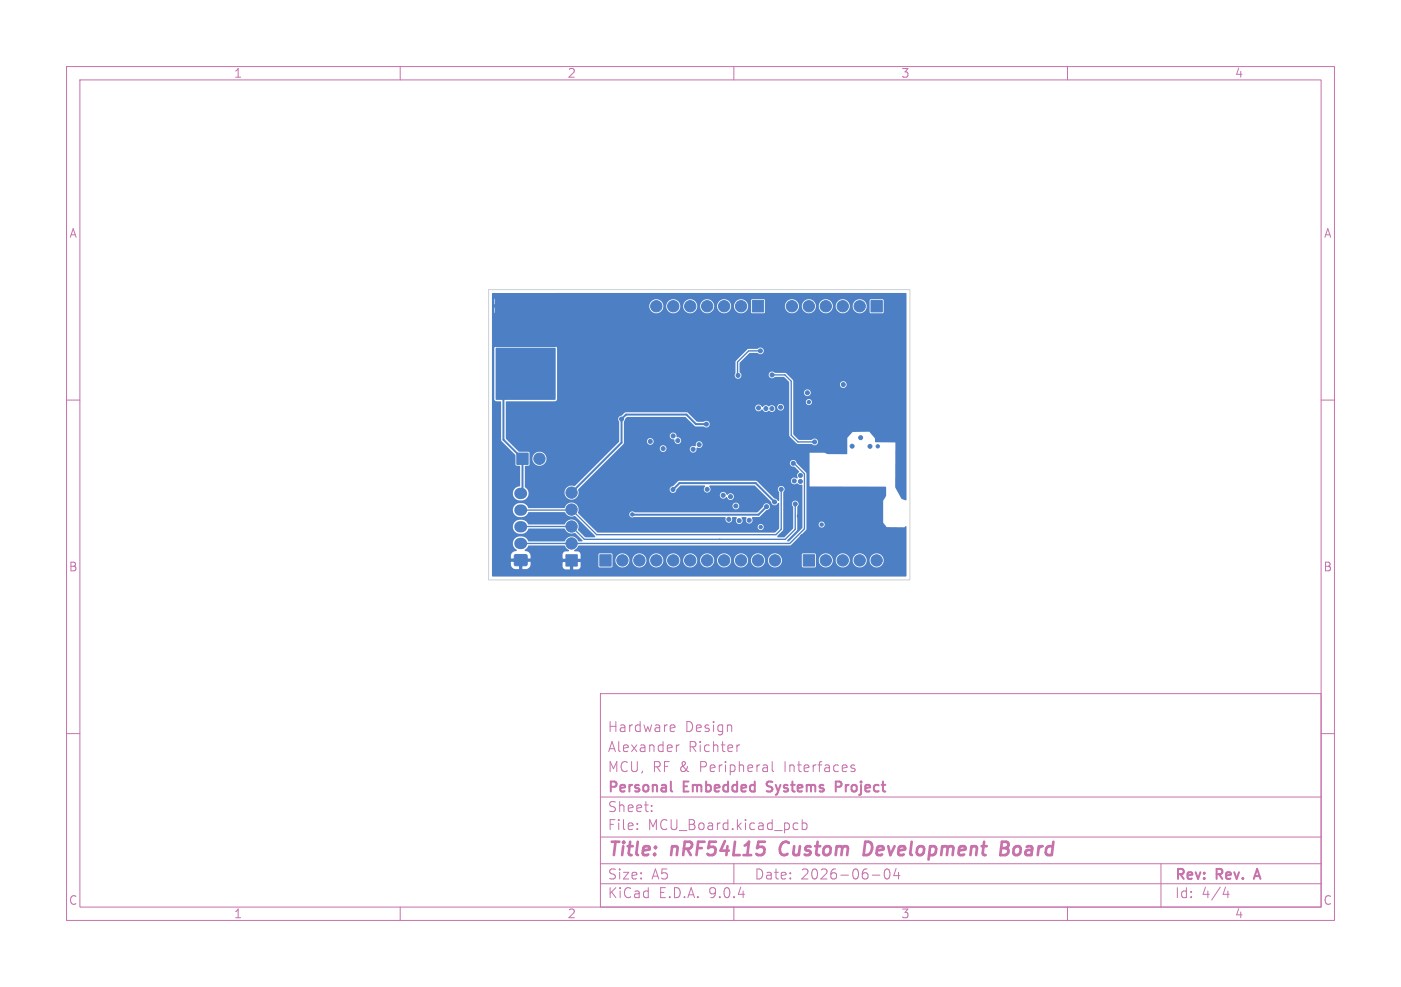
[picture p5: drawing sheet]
<svg xmlns="http://www.w3.org/2000/svg" width="210mm" height="148mm" viewBox="0 0 210 148" stroke-linecap="round" stroke-linejoin="round" font-family="sans-serif">
<g fill="none" stroke="#c872ab" stroke-width=".15">
<path d="M10 10h190v128h-190zM12 12h186v124h-186zM60 10v2M110 10v2M160 10v2M10 60h2M198 60h2M10 110h2M90 104h108v32h-108zM90 119.5h108M100.7 108.7l.4 .1 .1 .3-.7 .1M101.1 109.6l-.4 .1"/>
<path d="M101.4 111.7v1M101.8 111.7l-.3 .1-.1 .2M110.9 111.7l-.3 .1-.1 .2M115.8 114.2v1.3l.2 .2M127.6 115.1l.5 .2 .1 .2-.2 .2-.5-.1M127.6 114.8h.5M198 110h2M60 136v2M90 132.5h108M90 129.5h108M90 125.5h108M95.5 124.3v.1"/>
<path d="M95.5 123.5v.1M97.7 121.6v.1M97.7 120.8v.1M110 136v2M110 129.5v3M119.2 123.4l.4 .1M119.6 124.3l-.4 .1M120.3 123.5l.4-.1 .3 .3v.4l-.2 .2h-.5M120.3 122.9v1.5M130.8 131.2h1.1M132.7 130.5a1.02 1.02 0 0 0 .2 1.3h.1a.91 .91 0 0 0 .3-1.3M134.3 130.2l-.3 1.1h.9"/>
<path d="M134.7 130.8v1M160 136v2M174 129.5v6.5M183.7 133l-.4 1.1h1M184.1 133.6v1"/>
</g>
<path d="M100.6 117.2v1.3l.2 .2M114.9 118.6l.2 .1M115 117.3v.5M126 117.3l-.7-.1v1.5M126 117.9l-.7 .1M188.1 131.4h.7M188.4 130.3l-.5 1.5" fill="none" stroke="#c872ab" stroke-width=".3"/>
<path d="M117.2 126.5a1.27 1.27 0 0 0 0 1.6M130.5 126.3l-.8-.1-.2 2h.4l.5-.3M150.1 127.2h.6M150.2 126.2h.7a.49 .49 0 0 1 .3 .6 .49 .49 0 0 1-.5 .4l.3 .1a.58 .58 0 0 1-.3 .9h-.8z" fill="none" stroke="#c872ab" stroke-width=".4"/>
<g fill="#4d7fc4" stroke="#4d7fc4" stroke-width=".15">
<path d="M120.4 83.2h1.7v1.7h-1.7z"/>
<path d="M79.7 45h1.7v1.7h-1.7z"/>
<path d="M77.5 67.9h1.7v1.7h-1.7z"/>
<path d="M112.8 45.1h1.7v1.7h-1.7z"/>
<path d="M130.6 45.1h1.7v1.7h-1.7z"/>
<path d="M77.7 48.9h2.1v2.1h-2.1z"/>
<path d="M89.9 83.2h1.7v1.7h-1.7z"/>
<path d="M84.8 83.2h1.7v1.7h-1.7z"/>
<path d="M74.6 56.7h1.7v1.7h-1.7z"/>
<path d="M74.6 45h1.7v1.7h-1.7z"/>
<path d="M79.7 56.7h1.7v1.7h-1.7z"/>
<path d="M77.2 83.2h1.8v1.6h-1.8z"/>
<circle cx="123.8" cy="84" r=".85"/>
<circle cx="126.3" cy="84" r=".85"/>
<circle cx="128.9" cy="84" r=".85"/>
<circle cx="131.4" cy="84" r=".85"/>
<circle cx="80.9" cy="68.8" r=".85"/>
<circle cx="111.1" cy="45.9" r=".85"/>
<circle cx="108.5" cy="45.9" r=".85"/>
<circle cx="106" cy="45.9" r=".85"/>
<circle cx="103.5" cy="45.9" r=".85"/>
<circle cx="100.9" cy="45.9" r=".85"/>
<circle cx="98.4" cy="45.9" r=".85"/>
<circle cx="128.9" cy="45.9" r=".85"/>
<circle cx="126.3" cy="45.9" r=".85"/>
<circle cx="123.8" cy="45.9" r=".85"/>
<circle cx="121.2" cy="45.9" r=".85"/>
<circle cx="118.7" cy="45.9" r=".85"/>
<circle cx="78.7" cy="53.5" r="1.15"/>
<circle cx="93.3" cy="84" r=".85"/>
<circle cx="95.8" cy="84" r=".85"/>
<circle cx="98.4" cy="84" r=".85"/>
<circle cx="100.9" cy="84" r=".85"/>
<circle cx="103.5" cy="84" r=".85"/>
<circle cx="106" cy="84" r=".85"/>
<circle cx="108.5" cy="84" r=".85"/>
<circle cx="111.1" cy="84" r=".85"/>
<circle cx="113.6" cy="84" r=".85"/>
<circle cx="116.2" cy="84" r=".85"/>
<circle cx="85.7" cy="81.5" r=".85"/>
<circle cx="85.7" cy="79" r=".85"/>
<circle cx="85.7" cy="76.4" r=".85"/>
<circle cx="85.7" cy="73.9" r=".85"/>
<circle cx="122.9" cy="63.3" r=".3"/>
<circle cx="119.8" cy="65.4" r=".3"/>
<circle cx="129" cy="65.6" r=".3"/>
<circle cx="101.9" cy="48.7" r=".3"/>
<circle cx="104.6" cy="51.4" r=".3"/>
<circle cx="124.7" cy="80" r=".3"/>
<circle cx="110.1" cy="78.9" r=".3"/>
<circle cx="119.8" cy="77.4" r=".3"/>
<circle cx="105" cy="78.8" r=".3"/>
<circle cx="106.7" cy="76.3" r=".3"/>
<circle cx="129" cy="64.1" r=".25"/>
<circle cx="125.8" cy="52.1" r=".3"/>
<circle cx="102.4" cy="51" r=".3"/>
<circle cx="116.5" cy="65.5" r=".3"/>
<circle cx="131.6" cy="66.9" r=".25"/>
<circle cx="120.3" cy="80.5" r=".3"/>
<circle cx="116" cy="79" r=".3"/>
<circle cx="122.5" cy="48.3" r=".3"/>
<circle cx="126.1" cy="66.9" r=".25"/>
<circle cx="121" cy="61.3" r=".3"/>
<circle cx="80.2" cy="84" r=".3"/>
<circle cx="127.7" cy="66.9" r=".3"/>
<circle cx="130.1" cy="48.3" r=".3"/>
<circle cx="116.2" cy="48.3" r=".3"/>
<circle cx="102.6" cy="75.1" r=".3"/>
<circle cx="106.9" cy="51.7" r=".3"/>
<circle cx="120" cy="48.3" r=".3"/>
<circle cx="126.5" cy="77.5" r=".3"/>
<circle cx="110.2" cy="51.6" r=".3"/>
<circle cx="99.6" cy="50.6" r=".3"/>
<circle cx="117.9" cy="65.4" r=".3"/>
<circle cx="125" cy="48.3" r=".3"/>
<circle cx="130.4" cy="66.9" r=".3"/>
<circle cx="84.1" cy="84" r=".3"/>
<circle cx="112.3" cy="60.4" r=".3"/>
<circle cx="121.2" cy="60.3" r=".25"/>
<circle cx="123.2" cy="78.7" r=".25"/>
<circle cx="105.9" cy="63.6" r=".3"/>
<circle cx="93.2" cy="62.8" r=".3"/>
<circle cx="114" cy="79" r=".25"/>
<circle cx="122.1" cy="66.3" r=".3"/>
<circle cx="115.7" cy="56.2" r=".3"/>
<circle cx="114" cy="52.6" r=".3"/>
<circle cx="110.6" cy="56.3" r=".3"/>
<circle cx="119.1" cy="72.1" r=".3"/>
<circle cx="97.5" cy="66.2" r=".3"/>
<circle cx="118.9" cy="69.5" r=".3"/>
<circle cx="126.4" cy="57.7" r=".3"/>
<circle cx="94.8" cy="77.1" r=".25"/>
<circle cx="114.9" cy="76" r=".3"/>
<circle cx="100.9" cy="73.4" r=".3"/>
<circle cx="116.1" cy="75.3" r=".3"/>
<circle cx="110.8" cy="78.1" r=".3"/>
<circle cx="106" cy="73.4" r=".3"/>
<circle cx="110.3" cy="75.9" r=".3"/>
<circle cx="109.2" cy="77.9" r=".3"/>
<circle cx="117" cy="61.1" r=".3"/>
<circle cx="114.8" cy="61.3" r=".3"/>
<circle cx="104.8" cy="66.7" r=".3"/>
<circle cx="119.2" cy="75.6" r=".3"/>
<circle cx="121" cy="58.9" r=".3"/>
<circle cx="103.9" cy="67.4" r=".3"/>
<circle cx="112.3" cy="78" r=".3"/>
<circle cx="101.6" cy="66.1" r=".3"/>
<circle cx="117.1" cy="73.4" r=".3"/>
<circle cx="109.5" cy="74.5" r=".3"/>
<circle cx="113.7" cy="61.2" r=".3"/>
<circle cx="115.7" cy="61.3" r=".3"/>
<circle cx="120" cy="72.2" r=".3"/>
<circle cx="120" cy="71.3" r=".3"/>
<circle cx="108.4" cy="74.3" r=".3"/>
<circle cx="99.4" cy="67.3" r=".3"/>
<circle cx="100.9" cy="65.4" r=".3"/>
</g>
<path d="M77.9 79h.3M77.9 76.5h.3M77.9 74h.3M77.9 81.5h.3" fill="none" stroke="#4d7fc4" stroke-width="1.7"/>
<path d="M114 52.6h-1.8l-1.6 1.7v2M115.7 56.2h2l.9 1v8.1l1 1h2.5M117.1 73.4v6l-.8 .8h-26.9l-3.7-3.8-.2 .1h-7.4M118.9 69.5l1.7 1.5v8.3l-2.2 2.2h-40.3M119.2 75.6v3.8l-1.5 1.5h-30.1l-1.9-1.9h-7.6M119.2 75.8h.1M78.1 84h7.6M107.9 80.9h.1" fill="none" stroke="#4d7fc4" stroke-width=".2"/>
<path d="M75.5 57.6v8.3l2.8 2.9v4.9l-.2 .3M100.9 73.4l1-1h11.4l2.8 2.9M105.9 63.6h-1.6l-1.4-1.4h-9.1l-.6 .6v3.6l-7.5 7.5M114.9 76l-1.2 1.2-18.9-.1" fill="none" stroke="#4d7fc4" stroke-width=".3"/>
<path d="M80.5 57.6l-.3 .3" fill="none" stroke="#4d7fc4" stroke-width=".4"/>
<g fill="#4d7fc4">
<path d="M74.3 52.2l8.9-.1 .1 7.8h-8.9z"/>
<path d="M74.3 43.9h9v8h-9z"/>
<path d="M73.8 44l.5-.1v.7l-.2 .4v.6h.2v.5h-.2v.7l.2 .3v4.8h.1l-.2 .1-.1 .3v7.6l.2 .2 .8 .1v5.8l2.1 2.2 .1 1.6 .7 .1-.1 3a1.08 1.08 0 0 0-1 1 1.08 1.08 0 0 0 .9 1.1 1.1 1.1 0 0 0 1.4-1.2h5.4v.2a1.05 1.05 0 0 0 1 .9 1.05 1.05 0 0 0 1.1-.7h21.2v.1a.58 .58 0 0 0 .5 .5 .58 .58 0 0 0 .5-.3 .53 .53 0 0 0 .5 .5 .53 .53 0 0 0 .6-.5 .53 .53 0 0 0-.4-.5h-.3l-.3 .2-.1-.1a.5 .5 0 0 0-.6-.3 .5 .5 0 0 0-.4 .4h-21.2v-.8l6.1-6.2h6.1v.1a.5 .5 0 0 0 .5 .5 .5 .5 0 0 0 .5-.5h3.5v.1a.54 .54 0 0 0 .7 .4 .54 .54 0 0 0 .3-.7 .54 .54 0 0 0 .8-.1 .54 .54 0 0 0-.2-.8 .56 .56 0 0 0-.6 .1 .56 .56 0 0 0-.1 .6h-.2a.5 .5 0 0 0-.7 .4h-3.5v-.1a.51 .51 0 0 0-.5-.4 .51 .51 0 0 0-.5 .4h-6.1l.6-.6 .1-.5h3.5v.2a.5 .5 0 0 0 .7 .3 .5 .5 0 0 0 0-.8 .5 .5 0 0 0-.7 .3h-3.5v-.8h6.9l.2 .5 .5 .1a.52 .52 0 0 0 .4 .7 .52 .52 0 0 0 .6-.5 .52 .52 0 0 0-.6-.5l-.1-.2a.51 .51 0 0 0-.4-.5 .51 .51 0 0 0-.6 .4h-6.9v-2.1l.2-.4 .3-.3h8.7l1.5 1.4 1.3 .1a.52 .52 0 0 0 .7 0 .52 .52 0 0 0 0-.8 .52 .52 0 0 0-.7 0h-1l-1.6-1.4h-9.1l-.7 .5a.53 .53 0 0 0-.4 .4 .53 .53 0 0 0 .1 .5v3.1l-6.7 6.6a1.05 1.05 0 0 0-1.5 .9h-5.4l-.2-.5-.3-.3v-3v-.1l.6-.1 .1-1.1h.4a1.06 1.06 0 0 0 1.4 1.1 1.06 1.06 0 0 0 .4-1.8 1.06 1.06 0 0 0-1.7 .5l-.1 .2h-.4v-.8l-.2-.1-1.5-.1-1.8-1.9-.1-4.7h37.4v.1a.56 .56 0 0 0 .5 .5 .56 .56 0 0 0 .5-.3l.1 .1a.6 .6 0 0 0 1 .1 .51 .51 0 0 0 .7 .1 .51 .51 0 0 0 .1-.7h.4v.1a.5 .5 0 0 0 .8 .4 .5 .5 0 0 0 0-.9 .5 .5 0 0 0-.8 .4h-.4a.59 .59 0 0 0-.9 0l-.1-.1a.6 .6 0 0 0-.8 .1 .56 .56 0 0 0-.6-.3 .56 .56 0 0 0-.5 .4h-37.4v-.8l.1-.1 7.5-.1 .1-.3v-3.6h26.6a.5 .5 0 0 0 .6 .6 .5 .5 0 0 0 .4-.6h4.1v.1a.54 .54 0 0 0 .4 .4 .54 .54 0 0 0 .6-.2h1.3l.8 .8v8.1l1.2 1.2h2.1a.53 .53 0 0 0 .8 .1 .53 .53 0 0 0 0-.8 .53 .53 0 0 0-.8 .1h-1.9l-.8-.9v-4.9h1.9a.45 .45 0 0 0 .6 .5 .45 .45 0 0 0 .2-.7 .45 .45 0 0 0-.8 .1v.1h-1.9v-1.4h1.6a.5 .5 0 0 0 .7 .6 .5 .5 0 0 0 .2-.8 .5 .5 0 0 0-.8 .1l-.1 .1h-1.6v-1.2h7a.5 .5 0 0 0 .7 .5 .5 .5 0 0 0 .2-.8 .5 .5 0 0 0-.9 .2v.1h-7l-.1-.6-1-1-1.6-.1-.2-.1a.5 .5 0 0 0-.8 .4h-4.1l-.2-.4v-1.4l1.5-1.5h1.2a.51 .51 0 0 0 .7 0 .51 .51 0 0 0 0-.7 .51 .51 0 0 0-.8 .1h-1.4l-1.8 1.8v1.8l-.2 .3h-26.6v-3.9l-.1-.3-.2-.1h.1v-6.1h14v.2a1.06 1.06 0 0 0 1.2 1 1.06 1.06 0 0 0 .9-1.2h.5v.2a1.06 1.06 0 0 0 1.1 1 1.06 1.06 0 0 0 1-1.2h.4v.2a1.06 1.06 0 0 0 1.2 1 1.06 1.06 0 0 0 .9-1.2h.5v.2a1.06 1.06 0 0 0 1.1 1 1.06 1.06 0 0 0 1-1.2h.4v.2a1.06 1.06 0 0 0 1.1 1 1.06 1.06 0 0 0 1-1.2h.4v.2a1.05 1.05 0 0 0 1.6 .8 1.05 1.05 0 0 0 .1-1.7h.9v1.7l.2 .2h1.8l.1-.2v-1h3a1.06 1.06 0 0 0 1 1.2 1.06 1.06 0 0 0 1.1-1.2h.4v.2a1.06 1.06 0 0 0 1.1 1 1.06 1.06 0 0 0 1-1.2h.4v.2a1.06 1.06 0 0 0 1.2 1 1.06 1.06 0 0 0 .9-1.2h.5v.2a1.06 1.06 0 0 0 1.1 1 1.06 1.06 0 0 0 1-1.2h.4v.2a1.05 1.05 0 0 0 1.6 .8 1.05 1.05 0 0 0 .1-1.7h.9v1.7l.1 .2h1.8l.1-.1 .1-1.8-.2-.2h-1.8l-.1 .2-1-.1a1.06 1.06 0 0 0-1.6 .8h-.4l-.1-.2a1.06 1.06 0 0 0-1.1-.7 1.06 1.06 0 0 0-.9 .9h-.5v-.2a1.06 1.06 0 0 0-1.1-.7 1.06 1.06 0 0 0-1 .9h-.4v-.2a1.06 1.06 0 0 0-1.2-.7 1.06 1.06 0 0 0-.9 .9h-.4l-.1-.2a1.06 1.06 0 0 0-1.1-.7 1.06 1.06 0 0 0-.9 .9h-3v-.7l-.2-.2h-1.7l-.2 .2h-.9a1.05 1.05 0 0 0-1.7 .7h-.4v-.2a1.06 1.06 0 0 0-1.2-.7 1.06 1.06 0 0 0-.9 .9h-.4l-.1-.2a1.06 1.06 0 0 0-1.1-.7 1.06 1.06 0 0 0-.9 .9h-.5v-.2a1.06 1.06 0 0 0-1.1-.7 1.06 1.06 0 0 0-1 .9h-.4l-.1-.2a1.06 1.06 0 0 0-1.1-.7 1.06 1.06 0 0 0-.9 .9h-.5v-.2a1.06 1.06 0 0 0-1.1-.7 1.06 1.06 0 0 0-1 .9h-14v-1.9h52.5l.1 31.1h-.2l-.6-.2-.9-1.7v-6.8h-3v-.6l-.9-1-2.5 .1-.8 .9-.1 2.4h-2.9l-.4-.2h-2.2v5l11.4 .1v1.3l-.4 .8v3.3l.5 .6 2.7 .1 .1-.2 .2 .1v7.4l-62 .1-.2-.2v-3h2.9v.4h1.1v.5h-1.1v.5l.1 .4 .5 .2h.6v-.9h.5v.9h.5a.83 .83 0 0 0 .7-1.1h-1v-.5h1v-.4a.94 .94 0 0 0-.9-.7l.7-.8h5.3l.7 .8-.1 .1h-.6l-.3 .4v.7h.9v.5h-.9v.7l.2 .2 .2 .2h.7v-.9h.5v.9h.7l.3-.2 .1-.2v-.7h-.9v-.5h.9v-.6h2.7v1.7l.2 .2h1.8l.1-.2v-1h.4v.2a1.06 1.06 0 0 0 1.2 1 1.06 1.06 0 0 0 .9-1.2h.5v.2a1.06 1.06 0 0 0 1.1 1 1.06 1.06 0 0 0 1-1.2h.4v.2a1.06 1.06 0 0 0 1.2 1 1.06 1.06 0 0 0 .9-1.2h.5v.2a1.06 1.06 0 0 0 1.1 1 1.06 1.06 0 0 0 1-1.2h.4v.2a1.06 1.06 0 0 0 1.2 1 1.06 1.06 0 0 0 .9-1.2h.5v.2a1.06 1.06 0 0 0 1.1 1 1.06 1.06 0 0 0 1-1.2h.4v.2a1.06 1.06 0 0 0 1.1 1 1.06 1.06 0 0 0 1-1.2h.4v.2a1.06 1.06 0 0 0 1.2 1 1.06 1.06 0 0 0 .9-1.2h.5v.2a1.06 1.06 0 0 0 1.1 1 1.06 1.06 0 0 0 1-1.2h.4v.2a1.05 1.05 0 0 0 1.6 .8 1.05 1.05 0 0 0 .1-1.7h3.4v1.7l.2 .2h1.8l.1-.2v-1h.4a1.06 1.06 0 0 0 1.1 1.2 1.06 1.06 0 0 0 1-1.2h.5v.2a1.06 1.06 0 0 0 1.1 1 1.06 1.06 0 0 0 1-1.2h.4v.2a1.06 1.06 0 0 0 1.2 1 1.06 1.06 0 0 0 .9-1.2h.5v.2a1.06 1.06 0 0 0 1.6 .8 1.06 1.06 0 0 0 0-1.8 1.06 1.06 0 0 0-1.6 .8h-.5v-.2a1.06 1.06 0 0 0-1.1-.7 1.06 1.06 0 0 0-1 .9h-.4l-.1-.2a1.06 1.06 0 0 0-1.1-.7 1.06 1.06 0 0 0-.9 .9h-.5v-.2a1.06 1.06 0 0 0-1.1-.7 1.06 1.06 0 0 0-1 .9h-.4v-.7l-.2-.2h-1.7l-.2 .2h-3.4a1.05 1.05 0 0 0-1.7 .7h-.4l-.1-.2a1.06 1.06 0 0 0-1.1-.7 1.06 1.06 0 0 0-.9 .9h-.5v-.2a1.06 1.06 0 0 0-1.1-.7 1.06 1.06 0 0 0-1 .9h-.4v-.2a1.06 1.06 0 0 0-1.2-.7 1.06 1.06 0 0 0-.9 .9h-.4l-.1-.2a1.06 1.06 0 0 0-1.1-.7 1.06 1.06 0 0 0-.9 .9h-.5v-.2a1.06 1.06 0 0 0-1.1-.7 1.06 1.06 0 0 0-1 .9h-.4l-.1-.2a1.06 1.06 0 0 0-1.1-.7 1.06 1.06 0 0 0-.9 .9h-.5v-.2a1.06 1.06 0 0 0-1.1-.7 1.06 1.06 0 0 0-1 .9h-.4l-.1-.2a1.06 1.06 0 0 0-1.1-.7 1.06 1.06 0 0 0-.9 .9h-.5v-.2a1.06 1.06 0 0 0-1.1-.7 1.06 1.06 0 0 0-1 .9h-.4v-.7l-.1-.2h-1.8l-.2 .2h-2.7l-.2-.5h-.6l-.2-.2 .8-.7h31.6l2.4-2.3 .1-.9h1.8a.45 .45 0 0 0 .6 .5 .45 .45 0 0 0 .2-.7 .45 .45 0 0 0-.8 .1v.1h-1.8v-7.6l-1.5-1.6a.53 .53 0 0 0-.7-.4 .53 .53 0 0 0-.3 .7 .53 .53 0 0 0 .7 .3l.7 .7v.1a.63 .63 0 0 0-.2 .9l-.2 .1a.51 .51 0 0 0-.7 0 .51 .51 0 0 0 0 .7 .51 .51 0 0 0 .8 0l.8 .3v6.3l-2 2.1h-.2l-.1-.2 1.5-1.5v-3.5a.52 .52 0 0 0 0-.8 .52 .52 0 0 0-.7 .1 .52 .52 0 0 0 .1 .7v3.3l-1.3 1.2-1 .1-.1-.2 .9-1v-5.6a.53 .53 0 0 0 .1-.8 .53 .53 0 0 0-.8 0 .53 .53 0 0 0 .1 .8v1.2l-.1 .1-.3-.2-.3-.2-2.8-2.6h-11.5l-.9 .8a.52 .52 0 0 0-.5 .5 .52 .52 0 0 0 .5 .5 .52 .52 0 0 0 .5-.5l.6-.6h3.6l.1 .2a.51 .51 0 0 0 0 .8 .51 .51 0 0 0 .7-.1 .51 .51 0 0 0-.1-.8l.1-.1h6.7l2.5 2.4a.54 .54 0 0 0 .4 .6 .54 .54 0 0 0 .6-.4l.2 .1v3.7l-.6 .7h-26.6l-.9-.9h24.9v.1a.45 .45 0 0 0 .7 .3 .45 .45 0 0 0 0-.7 .45 .45 0 0 0-.7 .3h-24.9l-1.9-1.9h7.5v.1a.47 .47 0 0 0 .7 .3h13.7l.1 .2a.52 .52 0 0 0 .5 .7 .52 .52 0 0 0 .4-.8l.1-.1 .6 .1a.54 .54 0 0 0 0 .8 .54 .54 0 0 0 .8 0l.1-.4-.1-.4h.7a.53 .53 0 0 0 0 .7 .53 .53 0 0 0 .7 .1 .53 .53 0 0 0 .1-.7l.1-.2h1l1.1-1a.52 .52 0 0 0 .5-.5 .52 .52 0 0 0-.5-.5 .52 .52 0 0 0-.5 .5l-.9 .8h-18.4a.45 .45 0 0 0-.8 .3h-7.5l-.2-.3a1.02 1.02 0 0 0-.1-1h23.3v.1a.5 .5 0 0 0 .8 .4 .5 .5 0 0 0 0-.9 .5 .5 0 0 0-.8 .4l-23.3-.1a1.06 1.06 0 0 0-1.8 .4l-.2 .1-5.3-.1a1.04 1.04 0 0 0-.9-.7 1.11 1.11 0 0 0-1.4 1.2 1.11 1.11 0 0 0 1.6 .9l.3-.2 .5-.5h5.4a1.22 1.22 0 0 0 1.5 .6l3 3.1-.1 .1h-1.4l-1.1-1.2a1.06 1.06 0 0 0-.6-1.4 1.06 1.06 0 0 0-1.3 .6l-5.4 .1-.2-.1a1.04 1.04 0 0 0-.8-.7 1.11 1.11 0 0 0-1.4 1.2 1.11 1.11 0 0 0 1.6 .9l.3-.2 .5-.5h5.3a1.3 1.3 0 0 0 1.6 .6l1.1 1.1-.1 .2h-.5a1.13 1.13 0 0 0-1.1-.8 1.13 1.13 0 0 0-1 .8h-5.3l-.2-.2a1.14 1.14 0 0 0-1.7-.4 1.14 1.14 0 0 0 0 1.8v.2a.75 .75 0 0 0-.8 .7h-2.9z"/>
</g>
<path d="M73.2 43.4h63.2v43.6h-63.2z" fill="none" stroke="#d0d2cd" stroke-width=".15"/>
<g font-size="2.8" fill="#c872ab">
<text x="91" y="128.9">Title:</text>
<text x="100.7" y="128.9">nRF54L15</text>
<text x="117.8" y="128.9">Custom</text>
<text x="131.1" y="128.9">Development</text>
<text x="152.4" y="128.9">Board</text>
</g>
<g font-size="2.1" fill="#c872ab">
<text x="91" y="113">Alexander</text>
<text x="91" y="110">Hardware</text>
<text x="102.7" y="110">Design</text>
<text x="103.2" y="113">Richter</text>
<text x="91" y="119.2">Personal</text>
<text x="91" y="116">MCU, RF &amp;</text>
<text x="102.5" y="119.2">Embedded</text>
<text x="105" y="116">Peripheral</text>
<text x="115.6" y="119.2">Systems</text>
<text x="117.8" y="116">Interfaces</text>
<text x="126.5" y="119.2">Project</text>
<text x="91" y="124.7">File:</text>
<text x="91" y="122">Sheet:</text>
<text x="97.1" y="124.7">MCU_Board.kicad_pcb</text>
<text x="91" y="134.9">KiCad</text>
<text x="91" y="132.1">Size:</text>
<text x="97.7" y="132.1">A5</text>
<text x="98.7" y="134.9">E.D.A.</text>
<text x="106.3" y="134.9">9.0.4</text>
<text x="113" y="132.1">Date:</text>
<text x="120" y="132.1">2026-06-04</text>
<text x="176" y="132.3">Rev:</text>
<text x="176" y="134.9">Id:</text>
<text x="180.1" y="134.9">4/4</text>
<text x="182.4" y="132.3">Rev.</text>
<text x="188.8" y="132.3">A</text>
</g>
<g font-size="1.8" fill="#c872ab">
<text x="35" y="11.9">1</text>
<text x="85" y="11.9">2</text>
<text x="135" y="11.9">3</text>
<text x="185" y="11.9">4</text>
<text x="10.3" y="35.9">A</text>
<text x="198.4" y="35.9">A</text>
<text x="10.2" y="85.9">B</text>
<text x="198.3" y="85.9">B</text>
<text x="10.2" y="135.9">C</text>
<text x="35" y="137.9">1</text>
<text x="85" y="137.9">2</text>
<text x="135" y="137.9">3</text>
<text x="185" y="137.9">4</text>
<text x="198.3" y="135.9">C</text>
</g>
</svg>
